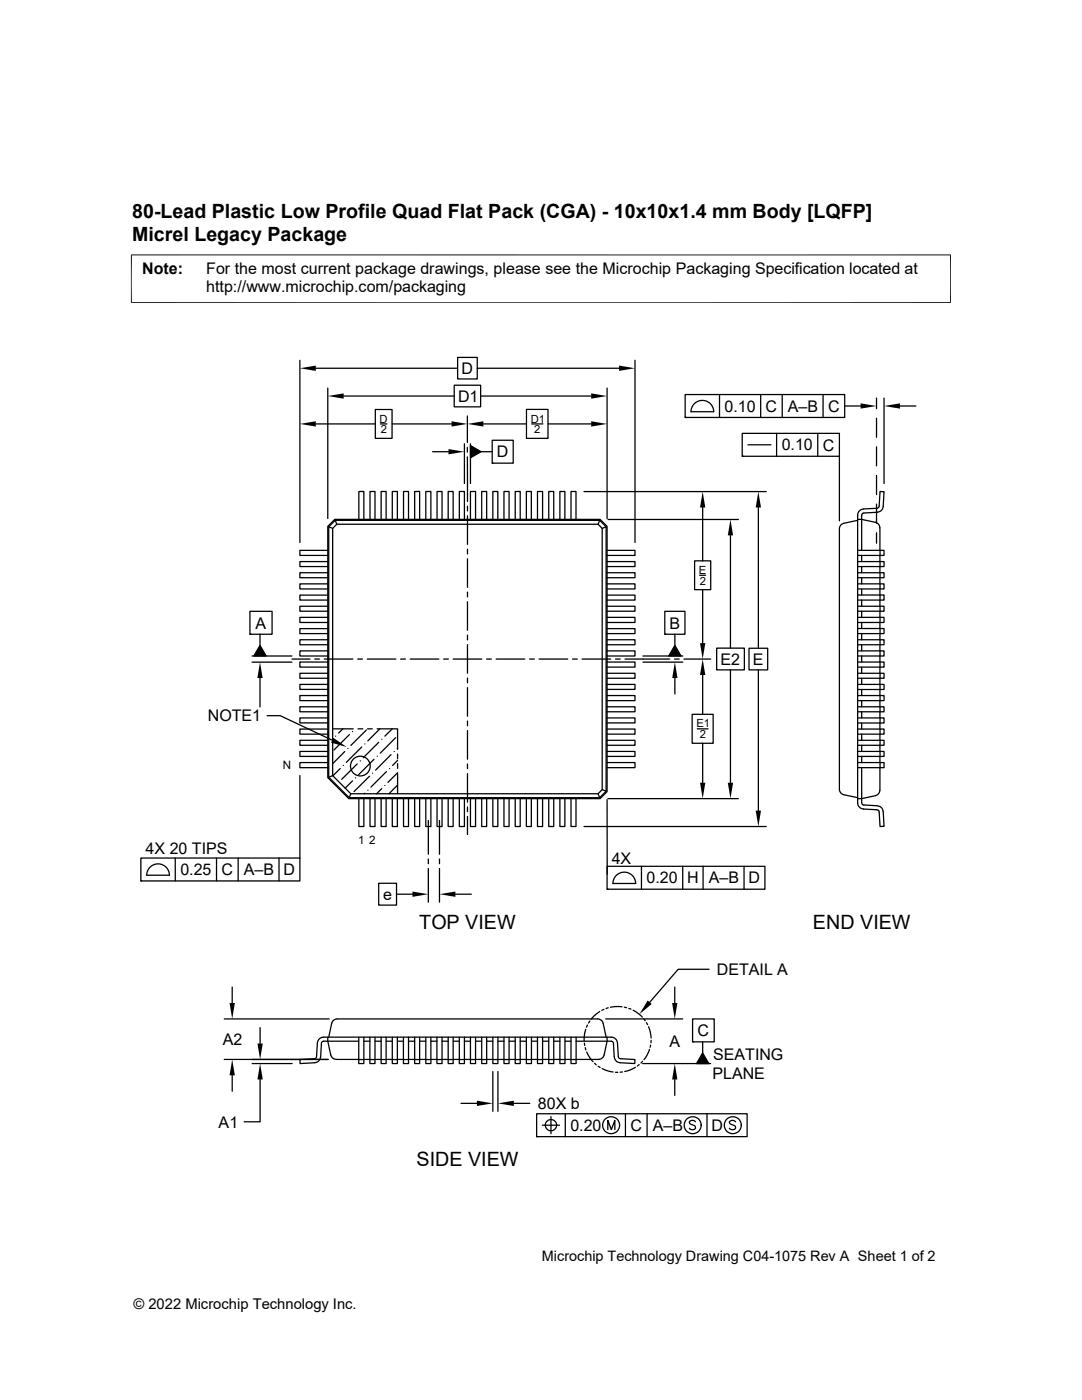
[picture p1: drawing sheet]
<svg xmlns="http://www.w3.org/2000/svg" width="216mm" height="279mm" viewBox="0 0 216 279" stroke-linecap="round" stroke-linejoin="round" font-family="sans-serif">
<g fill="none" stroke="#000" stroke-width=".25">
<path d="M59.8 71.9v36.4M63 73.5h28.3M65.4 77.4v26.1M68.6 79h22M90.6 76.9h5.3v4.3h-5.3zM91.3 71.3h3.9v4.3h-3.9zM95.2 73.5h28.3M95.9 79h22.1M121.1 77.4v26.1M126.7 71.9v36.4M136.7 78.7h31.9v4.6h-31.9zM143.6 78.7v4.6"/>
<path d="M151.8 78.7v4.6M156.1 78.7v4.6M164.2 78.7v4.6M174.9 79.4v2.2M176.4 79.4v17.1M63 84.6h11.9M74.9 81.7h3.3v5.8h-3.3zM75.9 84.6h1.3M78.2 84.6h11.9M86.3 90.1h3.2M92.7 88.6v7.9M93.3 91.2v8.9"/>
<path d="M93.3 83v5.3M93.3 89.3v.9M93.9 88.9l2.1 1.2-2.1 1.3zM93.9 88.6v7.9M96 90.1h2.2M96.5 84.6h8.6M98.2 87.9h4.2v4.5h-4.2zM98.2 92.4h.1M105.1 81.7h4.2v5.8h-4.2zM106.1 84.6h2.2M109.3 84.6h8.7M116.5 98.1h36.4"/>
<path d="M136.7 83.3h.1M138.7 80.5a2.27 2.27 0 0 1 2.4-.4 2.27 2.27 0 0 1 1.3 2.1h-4.5l.2-1zM148.1 86.5h19.4v4.6h-19.4zM148.1 91.1h.1M149.2 88.8h4.6M155 86.5v4.6M163.2 86.5v4.6M167.5 91.1v12.8M168.6 81h3.1M174.9 83.5v3.8M174.9 89.2v3.8M174.9 94.9v3.8"/>
<path d="M179.6 81h3.2M65.4 109.8h-5.6v1h5.6M65.4 112.1h-5.6v1h5.6M65.4 114.3h-5.6v1h5.6M65.4 116.5h-5.6v1h5.6M65.4 118.8h-5.6v1h5.6M65.6 105.1l.8 .4M66.8 103.7h52.9l1.4 1.4v52.9l-1.4 1.4h-50.1l-4.2-4.2v-50.1zM66.9 103.8h52.8l1.2 1.3v52.8l-1.2 1.3h-50l-4.1-4.1v-50zM66.9 103.8l.3 .8M67.2 104.6h52.1l.9 .9v52.1l-.9 .8h-49.3l-3.6-3.6v-49.3zM71.6 103.7v-5.6h1v5.6"/>
<path d="M73.8 103.7v-5.6h1v5.6M76.1 103.7v-5.6h.9v5.6M78.3 103.7v-5.6h1v5.6M80.5 103.7v-5.6h1v5.6M82.7 103.7v-5.6h1v5.6M85 103.7v-5.6h1v5.6M87.2 103.7v-5.6h1v5.6M89.4 103.7v-5.6h1v5.6M91.7 103.7v-5.6h1v5.6M93.3 101v1M93.3 102.9v5.7M93.3 109.6v1"/>
<path d="M93.3 111.5v5.7M93.3 118.2v.9M93.9 103.7v-5.6h1v5.6M96.1 103.7v-5.6h1v5.6M98.3 103.7v-5.6h1v5.6M100.6 103.7v-5.6h1v5.6M102.8 103.7v-5.6h1v5.6M105 103.7v-5.6h1v5.6M107.3 103.7v-5.6h1v5.6M109.5 103.7v-5.6h1v5.6M111.7 103.7v-5.6h1v5.6M113.9 103.7v-5.6h1v5.6"/>
<path d="M119.7 103.8l-.4 .8M120.9 105.1l-.7 .4M121.1 118.8h5.6v1h-5.6M121.1 116.5h5.6v1h-5.6M121.1 114.3h5.6v1h-5.6M121.1 112.1h5.6v1h-5.6M121.1 109.8h5.6v1h-5.6M121.3 103.7h26M138.6 111.9h3.2v5.8h-3.2zM139.6 114.8h1.2M140.2 101.3v10.6M140.2 117.7v10.7"/>
<path d="M145.8 106.8v22.5M151.3 101.3v28.1M171.1 103.7h.8l2.8 .5a1.12 1.12 0 0 1 .9 1.1M171.1 103.8l-2.7 .6a1.12 1.12 0 0 0-.9 1.1v52a1.12 1.12 0 0 0 .9 1.1l2.7 .6M171.1 118.7h5.3v1.1h-5.3M171.1 116.5h5.3v1h-5.3M171.1 114.3h5.3v1h-5.3M171.1 112.1h5.3v1h-5.3M171.1 109.8h5.3v1h-5.3M171.9 110.8v1.3M171.9 113.1v1.2M171.9 115.3v1.2"/>
<path d="M171.9 117.5v1.2M171.9 119.8v1.2M174.9 100.6v3.8M174.9 106.3v2.1M175.4 101l-.1 .3-.3 .1-2.7 .2a1.27 1.27 0 0 0-1.2 1.2v57.4a1.27 1.27 0 0 0 1.2 1.3l2.7 .1 .3 .2 .1 .3M175.4 101l.2-2.9h.8l-.2 2.9a1.24 1.24 0 0 1-1.1 1.2l-2.7 .2-.4 .2-.1 7.2M175.6 105.3v52.4M49.9 122h4.4v4.6h-4.4zM49.9 126.6h.1M50.3 132.1h8M50.3 130.9h8M51.9 135.3v5.8"/>
<path d="M51.9 126.6v2.2M51.9 128.8l1.2 2.1h-2.4zM58.3 131.5h3.5M62.8 131.5h1M64.7 131.5h5.7M65.4 121h-5.6v1h5.6M65.4 123.2h-5.6v1h5.6M65.4 125.5h-5.6v.9h5.6M65.4 127.7h-5.6v1h5.6M65.4 129.9h-5.6v1h5.6M65.4 132.1h-5.6v1h5.6M65.4 134.4h-5.6v1h5.6"/>
<path d="M65.4 136.6h-5.6v1h5.6M65.4 138.8h-5.6v1h5.6M71.4 131.5h.9M73.3 131.5h5.7M79.9 131.5h1M81.9 131.5h5.7M88.5 131.5h1M90.4 131.5h5.7M93.3 120.1v5.7M93.3 126.7v1M93.3 128.7v5.7M93.3 135.3v1"/>
<path d="M93.3 137.2v5.7M97.1 131.5h.9M99 131.5h5.7M105.7 131.5h.9M107.6 131.5h5.7M114.2 131.5h1M116.1 131.5h5.8M121.1 138.8h5.6v1h-5.6M121.1 136.6h5.6v1h-5.6M121.1 134.4h5.6v1h-5.6M121.1 132.1h5.6v1h-5.6M121.1 129.9h5.6v1h-5.6"/>
<path d="M121.1 127.7h5.6v1h-5.6M121.1 125.5h5.6v.9h-5.6M121.1 123.2h5.6v1h-5.6M121.1 121h5.6v1h-5.6M122.8 131.5h1M124.7 131.5h8.9M128.3 132.1h7.9M128.3 130.9h7.9M132.7 122h4v4.6h-4zM132.7 126.6h.1M134.6 131.5h.9M134.7 128.8l1.2 2.1h-2.5z"/>
<path d="M134.7 126.6v2.2M134.7 135.3v3.2M136.5 131.5h5.3M140.2 134.7v7.9M143 129.3h5.5v4.4h-5.5zM145.8 133.7v22.5M149.5 129.4h3.7v4.3h-3.7zM151.3 133.7v28.1M171.1 138.8h5.3v1h-5.3M171.1 136.6h5.3v1h-5.3M171.1 134.4h5.3v1h-5.3M171.1 132.1h5.3v1h-5.3"/>
<path d="M171.1 129.9h5.3v1h-5.3M171.1 127.7h5.3v1h-5.3M171.1 125.4h5.3v1h-5.3M171.1 123.2h5.3v1h-5.3M171.1 121h5.3v1h-5.3M171.9 122v1.2M171.9 124.2v1.2M171.9 126.4v1.3M171.9 128.7v1.2M171.9 130.9v1.2M171.9 133.1v1.3M171.9 135.4v1.2"/>
<path d="M171.9 137.6v1.2M171.9 139.8v1.3M53.3 142.8h2.6l10.4 4.9M59.8 154.8v16.5M65.4 141.1h-5.6v.9h5.6M65.4 143.3h-5.6v1h5.6M65.4 145.5h-5.6v1h5.6M65.4 147.7h-5.6v1h5.6M65.4 150h-5.6v1h5.6M65.4 152.2h-5.6v1h5.6M66.4 154.8l-.8 .3M66.4 145.5h4.1"/>
<path d="M67 146.9h.1M67.9 153.4l-1.5 1.4M68.4 145.5l-.8 .8M68.5 152.8h.1M68.8 150l-2.4 2.4M69.4 149.4h.1M69.7 146.6l-3.1 3.1M70 158.4l-.3 .8M70.3 146h.1M70.3 155.9l-1.4 1.4M71 155.2h.1M71.3 152.5l-3.1 3"/>
<path d="M71.4 145.5h1M71.6 159.4v5.6h1v-5.6M71.9 151.8h.1M72.2 149.1l-3.1 3M72.8 148.5h.1M72.8 158.3l-.1 .1M73.1 145.7l-3.1 3.1M73.3 145.5h1M73.4 157.7h.1M73.7 154.9l-3.1 3.1M73.8 159.4v5.6h1v-5.6M74.3 154.3h.1"/>
<path d="M74.6 151.5l-3 3.1M75.2 145.5h4.1v4M75.3 150.9h.1M75.6 148.1l-3.1 3.1M75.8 145.5l-2.4 2.3M76.1 159.4v5.6h.9v-5.6M76.2 147.5h.1M76.2 157.4l-1.1 1M76.8 156.8h.1M77.1 154l-3.1 3.1M77.7 153.4h.1M78 150.6l-3 3.1"/>
<path d="M78.3 159.4v5.6h1v-5.6M78.3 145.5l-1.5 1.4M78.7 150h.1M79 147.2l-3.1 3.1M79.3 150.5v.9M79.3 152.4v1M79.3 154.3v4.1M79.3 149.3v.1M79.3 151.8l-1 1M79.3 154.2l-1.9 1.9M79.3 156.7l-1.7 1.7M80.5 159.4v5.6h1v-5.6"/>
<path d="M82.7 159.4v5.6h1v-5.6M85 159.4v5.6h1v-5.6M87.2 159.4v5.6h1v-5.6M89.4 159.4v5.6h1v-5.6M91.7 159.4v5.6h1v-5.6M93.3 143.9v.9M93.3 145.8v5.7M93.3 152.5v.9M93.3 154.4v5.7M93.9 159.4v5.6h1v-5.6M96.1 159.4v5.6h1v-5.6M98.3 159.4v5.6h1v-5.6"/>
<path d="M100.6 159.4v5.6h1v-5.6M102.8 159.4v5.6h1v-5.6M105 159.4v5.6h1v-5.6M107.3 159.4v5.6h1v-5.6M109.5 159.4v5.6h1v-5.6M111.7 159.4v5.6h1v-5.6M113.9 159.4v5.6h1v-5.6M119.3 158.4l.4 .8M120.2 157.6l.7 .3M121.1 152.2h5.6v1h-5.6M121.1 150h5.6v1h-5.6M121.1 147.7h5.6v1h-5.6"/>
<path d="M121.1 145.5h5.6v1h-5.6M121.1 143.3h5.6v1h-5.6M121.1 141.1h5.6v.9h-5.6M121.1 159.6l.1 14.9M121.3 159.4h26M138.1 142.6h4.2v5.7h-4.2zM139.1 145.5h2.2M140.2 148.3v7.9M171.1 152.2h5.3v1h-5.3M171.1 150h5.3v1h-5.3M171.1 147.7h5.3v1h-5.3M171.1 145.5h5.3v1h-5.3"/>
<path d="M171.1 143.3h5.3v1h-5.3M171.1 141.1h5.3v.9h-5.3M171.9 153.2l.1 7.2 .4 .3 2.6 .1a1.27 1.27 0 0 1 1.2 1.2l.2 2.9-.8 .1-.2-3M171.9 142v1.3M171.9 144.3v1.2M171.9 146.5v1.2M171.9 148.7v1.3M171.9 151v1.2M175.6 157.7a1.12 1.12 0 0 1-.9 1.1l-2.8 .6h-.8M28.1 171.2h31.7v4.6h-31.7zM28.1 175.8h.1M29.3 174.7h4.5a2.26 2.26 0 0 0-2.3-2.3 2.26 2.26 0 0 0-2.2 2.3"/>
<path d="M35 171.2v4.6M43.2 171.2v4.6M47.5 171.2v4.6M55.7 171.2v4.6M75.6 176.3h3.5v4.3h-3.5zM79.1 178.5h3.2M85.5 163.7v6.8M85.5 171.4v1M85.5 173.3v6.7M87.7 163.7v6.8M87.7 171.4v1M87.7 173.3v6.7"/>
<path d="M90.9 178.5h3.1M93.3 161v1M93.3 162.9v3.6M116.5 165h36.4M121.1 172.9h31.5v4.6h-31.5zM121.1 177.5h.1M122.3 176.3h4.6M122.3 176.3a2.26 2.26 0 0 1 2.3-2.2 2.26 2.26 0 0 1 2.2 2.2M128 172.9v4.6M136.2 172.9v4.6M140.3 172.9v4.6M148.5 172.9v4.6"/>
<path d="M46.3 197v3.2M134.6 197v3.2M141.5 193.4h-6.2l-5.7 6.6M44.7 203.3h21M44.7 211.4h20.8M46.3 214.6v3.2M50.3 212.3h8M51.9 215.4v8.5h-3.2M51.9 205.1v3.2M64 210.9a1.24 1.24 0 0 1-1.2 1.2l-2.9 .2-.1-.8 3-.2 .2-.1 .3-3a1.27 1.27 0 0 1 1.3-1.2h57.4a1.27 1.27 0 0 1 1.2 1.2l.2 2.7 .1 .3 .3 .1M65.4 207v.8l.6 2.7a1.12 1.12 0 0 0 1.1 .9h4.5M65.6 207l.6-2.8a1.12 1.12 0 0 1 1.1-.9h52a1.12 1.12 0 0 1 1.1 .9l.5 2.8"/>
<path d="M71.6 207v5.3h1v-5.3M71.6 211.5h1M71.6 207.8l-7.2 .1-.3 .3-.1 2.7M72.6 207.8h1.2M72.6 211.4h1.2M73.8 207v5.3h1v-5.3M73.8 211.5h1M74.8 207.8h1.3M74.8 211.4h1.3M76.1 207v5.3h.9v-5.3M76.1 211.5h.9M77 207.8h1.3"/>
<path d="M77 211.4h1.3M78.3 207v5.3h1v-5.3M78.3 211.5h1M79.3 207.8h1.2M79.3 211.4h1.2M80.5 207v5.3h1v-5.3M80.5 211.5h1M81.5 207.8h1.2M81.5 211.4h1.2M82.7 207v5.3h1v-5.3M82.7 211.5h1M83.7 207.8h1.3"/>
<path d="M83.7 211.4h1.3M85 207v5.3h1v-5.3M85 211.5h1M86 207.8h1.2M86 211.4h1.2M87.2 207v5.3h1v-5.3M87.2 211.5h1M88.2 207.8h1.2M88.2 211.4h1.2M89.4 207v5.3h1v-5.3M89.4 211.5h1M90.4 211.4h1.3"/>
<path d="M90.4 207.8h1.3M91.7 207v5.3h1v-5.3M91.7 211.5h1M92.7 211.4h1.2M92.7 207.8h1.2M93.9 207v5.3h1v-5.3M93.9 211.5h1M94.9 211.4h1.2M94.9 207.8h1.2M96.1 207v5.3h1v-5.3M96.1 211.5h1M97.1 211.4h1.2"/>
<path d="M97.1 207.8h1.2M98.3 213.8v8M98.3 207v5.3h1.1v-5.3M98.3 211.5h1.1M99.4 213.8v8M99.4 211.4h1.2M99.4 207.8h1.2M100.6 207v5.3h1v-5.3M100.6 211.5h1M101.6 211.4h1.2M101.6 207.8h1.2M102.8 207v5.3h1v-5.3"/>
<path d="M102.8 211.5h1M103.8 211.4h1.2M103.8 207.8h1.2M105 207v5.3h1v-5.3M105 211.5h1M106 211.4h1.3M106 207.8h1.3M107.3 207v5.3h1v-5.3M107.3 211.5h1M108.3 211.4h1.2M108.3 207.8h1.2M109.5 207v5.3h1v-5.3"/>
<path d="M109.5 211.5h1M110.5 211.4h1.2M110.5 207.8h1.2M111.7 207v5.3h1v-5.3M111.7 211.5h1M112.7 211.4h1.2M112.7 207.8h1.2M113.9 207v5.3h1.1v-5.3M113.9 211.5h1.1M115 207.8l7.2 .1 .2 .3 .2 2.7a1.24 1.24 0 0 0 1.1 1.2l3 .2v-.8l-2.9-.2M116.6 208.2l.1 .4M116.8 209.1l.1 .4"/>
<path d="M116.9 205.4l-.2 .8-.1 1.5M117.1 210l1.2 1.9M117.2 204.6l-.2 .4M117.7 203.8l-.3 .4M118.6 212.2l.4 .3M119.4 212.8l.3 .2M119.7 201.9l-1.2 .9-.5 .6M120.1 213.3l1.2 .4 1 .2M120.5 201.4l-.4 .2M120.9 203.3h15.3M121.1 207v.8l-.6 2.7a1.12 1.12 0 0 1-1 .9h-4.5M121.4 201.1l-.5 .2"/>
<path d="M122.8 214h.5M124.1 200.9l-2.3 .1M124.2 213.9l-.5 .1M124.6 201l.4 .1M125.5 201.3l.4 .1M126.3 201.6l1.2 .8 .7 .6M126.8 213l-1 .5-1.1 .3M127.6 212.5l-.4 .2M128.2 211.8l-.3 .4M128.2 212.3h13.6M128.5 203.3l.2 .4M129 204.1l.2 .4"/>
<path d="M129.4 204.9l.5 2.3M129.6 209.4l-.5 1.1-.6 1M129.8 208.6l-.1 .4M129.9 207.6v.5M134.6 215.4v3.2M138.2 203.3h4.3v4.6h-4.3zM138.2 207.9h.1M140.2 210.1l1.2 2.2h-2.4zM140.2 207.9v2.2M92 220.2h3.2M102.5 220.2h3.2M107.1 222.3h42v4.5h-42z"/>
<path d="M107.1 226.8h.1M108.2 224.6h3.5M109.9 222.8v3.5M111.1 224.6a1.13 1.13 0 0 1-1.6 .9 1.13 1.13 0 0 1-.3-1.8 1.13 1.13 0 0 1 1.8 .4l.1 .5M112.8 222.3v4.5M121.3 225.4v-1.8l.7 1.8 .7-1.8v1.8M124.8 222.3v4.5M129.1 222.3v4.5M138.8 223.9a.67 .67 0 0 0-.7-.3 .67 .67 0 0 0-.5 .4l.1 .3 .9 .4a.43 .43 0 0 1 0 .7 .81 .81 0 0 1-1-.2M141.1 222.3v4.5M146.8 223.9a.69 .69 0 0 0-.7-.3 .69 .69 0 0 0-.6 .4l.2 .3 .7 .3a.44 .44 0 0 1 .4 .3 .44 .44 0 0 1-.2 .5 .84 .84 0 0 1-1.1-.2"/>
<circle cx="71.9" cy="152.9" r="1.97"/>
<circle cx="121.9" cy="224.6" r="1.69"/>
<circle cx="138.2" cy="224.6" r="1.69"/>
<circle cx="146.2" cy="224.6" r="1.69"/>
</g>
<g fill="#000">
<path d="M59.8 73.5l3.2-.5v1zM65.4 79l3.2-.5v1.1zM118 78.5l3.1 .5-3.1 .6zM123.5 73l3.2 .5-3.2 .5zM59.8 84.6l3.2-.5v1zM89.5 89.6l3.2 .5-3.2 .6zM90.1 84.1l3.2 .5-3.2 .5zM93.9 88.9l2.1 1.2-2.1 1.3zM93.3 84.6l3.2-.5v1zM118 84.1l3.1 .5-3.1 .5zM171.7 80.5l3.2 .5-3.2 .6zM176.4 81l3.2-.5v1.1z"/>
<path d="M140.2 98.1l.5 3.2h-1zM145.8 103.7l.5 3.1h-1.1zM151.3 98.1l.5 3.2h-1zM51.9 132.1l.5 3.2h-1zM51.9 128.8l1.2 2.1h-2.4zM134.7 132.1l.5 3.2h-1.1zM134.7 128.8l1.2 2.1h-2.5zM139.7 128.4h1l-.5 3.1zM140.2 131.5l.5 3.2h-1zM66.5 147.3l2.7 1.8-3.1-.9zM139.7 156.2h1l-.5 3.2zM145.2 156.2h1.1l-.5 3.2z"/>
<path d="M82.3 177.9l3.2 .6-3.2 .5zM87.7 178.5l3.2-.6v1.1zM150.8 161.8h1l-.5 3.2zM46.3 211.4l.6 3.2h-1.1zM45.8 200.2h1.1l-.6 3.1zM51.4 208.3h1l-.5 3.1zM51.9 212.3l.5 3.1h-1zM95.2 219.7l3.1 .5-3.1 .5zM99.4 220.2l3.1-.5v1zM129.2 199.7l.8 .7-2.4 2zM134.6 212.3l.6 3.1h-1.1zM134.1 200.2h1.1l-.6 3.1z"/>
<path d="M140.2 210.1l1.2 2.2h-2.4z"/>
</g>
<path d="M26.1 50.9h163.7M26.2 50.8v9.7M189.7 50.8v9.7M26.1 60.4h163.7" fill="none" stroke="#000" stroke-width=".2"/>
<g font-size="3.9">
<text x="26.4" y="43.5">80-Lead Plastic Low Profile Quad Flat Pack (CGA) - 10x10x1.4 mm Body [LQFP]</text>
<text x="26.4" y="48">Micrel Legacy Package</text>
<text x="83.7" y="185.4">TOP VIEW</text>
<text x="162.2" y="185.4">END VIEW</text>
<text x="83.1" y="232.7">SIDE VIEW</text>
</g>
<g font-size="3.2">
<text x="28.4" y="54.6">Note:</text>
<text x="41.1" y="58.3">http://www.microchip.com/packaging</text>
<text x="41.1" y="54.6">For the most current package drawings, please see the Microchip Packaging Specification located at</text>
<text x="92.1" y="74.6">D</text>
<text x="91.4" y="80.2">D1</text>
<text x="144.6" y="82.1">0.10</text>
<text x="152.8" y="82.2">C</text>
<text x="157.2" y="82.2">A–B</text>
<text x="165.2" y="82.2">C</text>
<text x="156" y="89.9">0.10</text>
<text x="164.2" y="89.9">C</text>
<text x="99.1" y="91.3">D</text>
<text x="51" y="125.4">A</text>
<text x="133.6" y="125.4">B</text>
<text x="143.8" y="132.7">E2</text>
<text x="150.2" y="132.7">E</text>
<text x="41.5" y="144">NOTE1</text>
<text x="29.1" y="170.4">4X 20 TIPS</text>
<text x="122.1" y="172.3">4X</text>
<text x="36" y="174.6">0.25</text>
<text x="44.2" y="174.7">C</text>
<text x="48.7" y="174.7">A–B</text>
<text x="56.6" y="174.7">D</text>
<text x="76.5" y="179.6">e</text>
<text x="129" y="176.3">0.20</text>
<text x="137.1" y="176.3">H</text>
<text x="141.4" y="176.3">A–B</text>
<text x="149.4" y="176.3">D</text>
<text x="143" y="194.6">DETAIL A</text>
<text x="44.5" y="208.5">A2</text>
<text x="133.6" y="209">A</text>
<text x="139.2" y="206.8">C</text>
<text x="142.2" y="215.3">PLANE</text>
<text x="142.3" y="211.5">SEATING</text>
<text x="107.3" y="221.3">80X b</text>
<text x="43.6" y="225">A1</text>
<text x="113.8" y="225.7">0.20</text>
<text x="125.8" y="225.7">C</text>
<text x="130.3" y="225.7">A–B</text>
<text x="142" y="225.7">D</text>
</g>
<g font-size="2.9">
<text x="108.1" y="251.7">Microchip Technology Drawing C04-1075 Rev A Sheet 1 of 2</text>
<text x="26.6" y="261.3">© 2022 Microchip Technology Inc.</text>
</g>
<g font-size="2.3">
<text x="56.5" y="153.5">N</text>
<text x="71.5" y="168.4">1 2</text>
</g>
<g font-size="2.2">
<text x="75.7" y="84.3">D</text>
<text x="76" y="86.5">2</text>
<text x="105.9" y="84.3">D1</text>
<text x="106.6" y="86.5">2</text>
<text x="139.4" y="114.6">E</text>
<text x="139.6" y="116.7">2</text>
<text x="139" y="145.2">E1</text>
<text x="139.6" y="147.3">2</text>
</g>
</svg>
